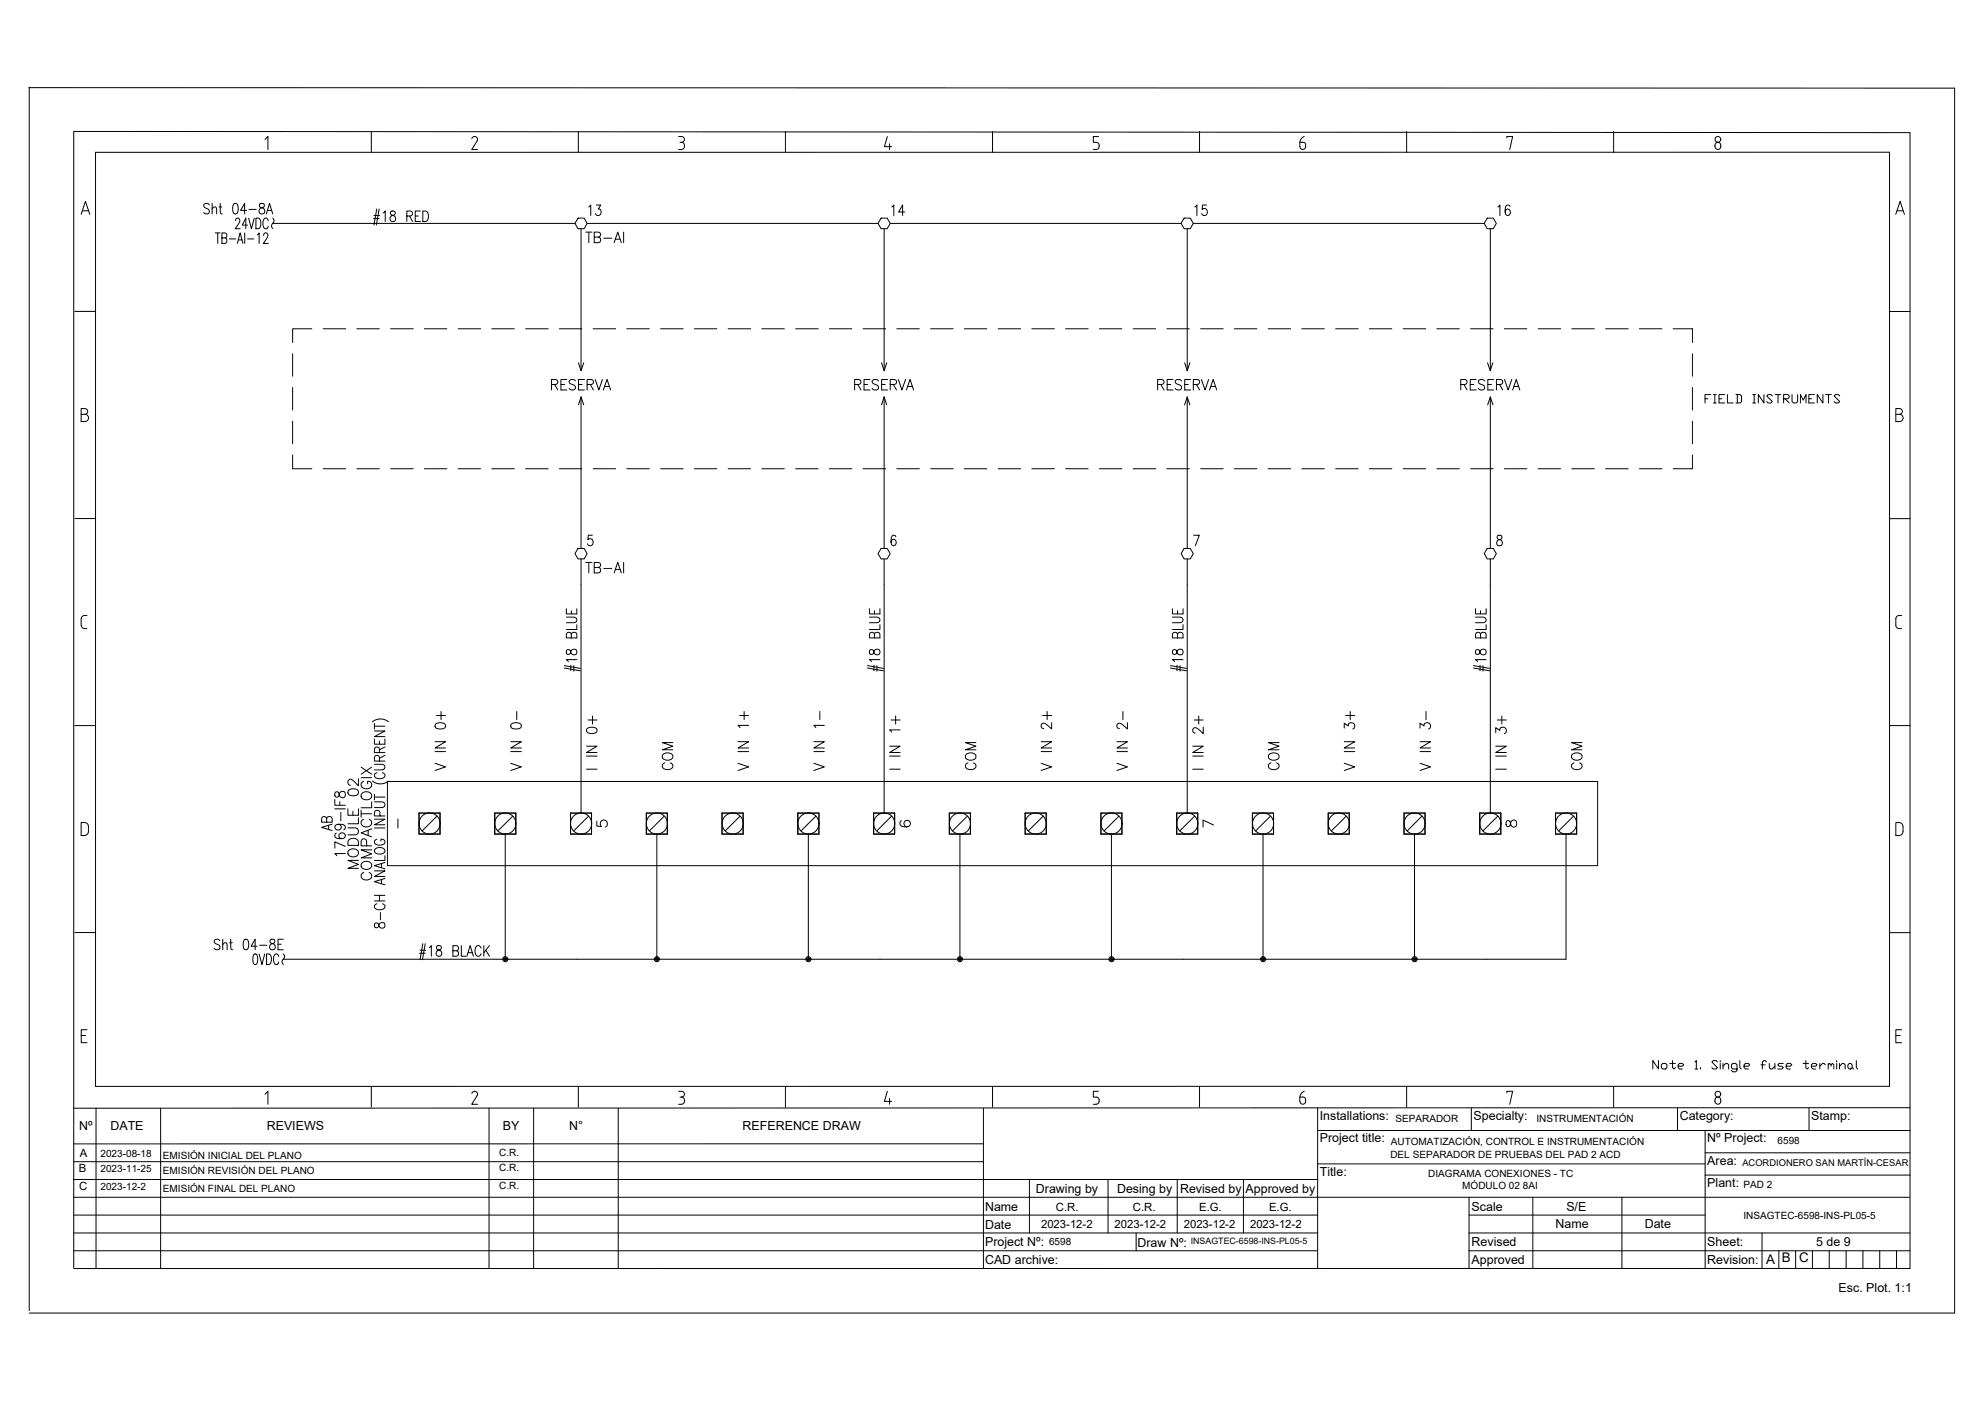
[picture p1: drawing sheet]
<svg xmlns="http://www.w3.org/2000/svg" width="420mm" height="297mm" viewBox="0 0 420 297" stroke-linecap="round" stroke-linejoin="round" font-family="sans-serif">
<g fill="none" stroke="#000" stroke-width=".21">
<path d="M6.1 18.6l407.6 .1v259.3h-407.5M6.2 18.5v259M15.6 27.9v240.5M15.6 27.8l388.7 .3v240.5h-388.7M20.2 32.3l379.8-.1v197.8h-379.8zM56.1 29.5l.6-.6v2.8M78.6 27.9v4.4M99.9 29.3a.61 .61 0 0 1 .8-.3 .61 .61 0 0 1 .3 .8M101 29.8l-1.1 1.9h1.2M122.4 27.9v4.4M143.6 28.9h.7a.6 .6 0 0 1 .6 .6 .6 .6 0 0 1-.6 .6M143.9 30.1h.4"/>
<path d="M144.3 30.1a.68 .68 0 0 1 .6 .9M144.9 31a.6 .6 0 0 1-.6 .6l-.7 .1M166.3 27.9v4.4M187.8 28.9l-.6 2.1h1.6M188.3 30.4v1.3M210.1 27.9v4.4M232.5 28.9h-1.1v1.2h.6a.68 .68 0 0 1 .6 .9M232.6 31a.6 .6 0 0 1-.6 .6l-.6 .1M253.9 27.9v4.4M297.7 27.9v4.4M318.9 29.2v-.3h1.3l-.6 2.8M341.6 27.9v4.4"/>
<path d="M363 31a.66 .66 0 0 1 .6-.9 .66 .66 0 0 1 .6 .9M363 31a.6 .6 0 0 0 .6 .6 .6 .6 0 0 0 .6-.6M17.2 45.4l.9-2.8 .9 2.8M17.4 44.6h1.3M44.3 43.4a.59 .59 0 0 0-.7-.3 .59 .59 0 0 0-.4 .7l.9 .5a.56 .56 0 0 1-.2 1h-.4l-.4-.3M44.9 44.2l.4-.4 .4 .1 .2 1.4M44.9 43.1v2.2M45.6 49.3h1M46.1 49.3v2.2M46.4 43.8h.6M46.6 43.1v1.8l.1 .3 .3 .1M47 50.4l.9-.1 .1-.4-.1-.5-.9-.1v2.2h.7a.64 .64 0 0 0 .3-.5 .64 .64 0 0 0-.3-.6"/>
<path d="M48.5 50.6h1.4M49.5 43.2l.4-.1a1.31 1.31 0 0 1 .4 1.8l-.1 .3-.5 .1a1.31 1.31 0 0 1-.4-1.8zM49.9 46.7v-.3a.49 .49 0 0 1 .8-.1 .49 .49 0 0 1 0 .7l-.9 1.4h1M50.2 51.5l.6-2.2 .6 2.2M50.5 50.8h.7M51.8 49.3v2.2M52.2 44.5h-1.3l.9-1.4v2.2M52.4 47.7h-1.1l.7-1.5v2.2M52.4 50.6h1.3M52.6 46.2l.6 2.2 .6-2.2M52.7 44.3h1.5M54.2 46.2h.5a1.44 1.44 0 0 1 0 2.2h-.5z"/>
<path d="M54.5 49.7l.3-.4v2.2M55 43.2a.5 .5 0 0 0 .2 .7 .7 .7 0 0 1 .8 .6 .7 .7 0 0 1-.7 .8 .72 .72 0 0 1-.4-.9 .72 .72 0 0 1 .8-.5 .45 .45 0 0 0 .3-.4 .45 .45 0 0 0-.4-.4zM55.8 49.8l.3-.5h.3l.3 .4-.2 .8-.8 1h1.1M56.4 45.3l.7-2.2 .6 2.2M56.6 44.5h.9M56.8 46.7a.52 .52 0 0 0-.3-.5 .52 .52 0 0 0-.5 .1 1.66 1.66 0 0 0 .1 2.1 .56 .56 0 0 0 .7-.5M57.7 46.2l.3 .5-.3 .6M57.7 47.3h64M57.7 47.3l-.2 .5 .2 .6M79.1 46.3h1.1M79.1 45.6h1.2M79.7 44.3l-.6 3.3"/>
<path d="M80.2 44.3l-.5 3.3M81.1 45.1l.4-.4v2.2M82.7 44.8a.5 .5 0 0 0 .2 .7 .7 .7 0 0 1 .8 .7 .7 .7 0 0 1-.7 .7 .73 .73 0 0 1-.4-.9 .73 .73 0 0 1 .8-.5 .45 .45 0 0 0 .3-.4 .45 .45 0 0 0-.4-.4zM86.1 45.7h.8a.54 .54 0 0 0 .4-.5 .54 .54 0 0 0-.4-.5h-.8v2.2M86.7 45.7l.6 1.2M87.9 45.7h.7M89 44.7h-1.1v2.2h1.1M89.5 44.7h.6a1.31 1.31 0 0 1 0 2.2h-.6zM123 48.4v30.1M124.3 47.3h61.6M187.1 48.4v30.1M188.4 47.3h61.6"/>
<path d="M251.3 48.4v30.1M252.6 47.3h61.6M315.5 48.4v30.1M401.3 45.4l.9-2.8 .9 2.8M401.5 44.6h1.3M15.8 65.9h4.4M61.9 74.9v4.8M66 69.6h-4.1v2.9M68.4 69.6h4.8M75.5 69.6h4.8M82.7 69.6h4.7M89.8 69.6h4.8"/>
<path d="M97 69.6h4.7M104.1 69.6h4.8M111.3 69.6h4.7M118.4 69.6h4.8M122.4 76.8l.6 1.7M123.6 76.8l-.6 1.7M125.5 69.6h4.8M132.7 69.6h4.7M139.8 69.6h4.8M147 69.6h4.7M154.1 69.6h4.8M161.3 69.6h4.7"/>
<path d="M168.4 69.6h4.8M175.5 69.6h4.8M182.7 69.6h4.8M186.6 76.8l.5 1.7M187.7 76.8l-.6 1.7M189.8 69.6h4.8M197 69.6h4.7M204.1 69.6h4.8M211.3 69.6h4.7M218.4 69.6h4.8M225.6 69.6h4.7M232.7 69.6h4.8"/>
<path d="M239.8 69.6h4.8M247 69.6h4.7M250.7 76.8l.6 1.7M251.8 76.8l-.5 1.7M254.1 69.6h4.8M261.3 69.6h4.7M268.4 69.6h4.8M275.6 69.6h4.7M282.7 69.6h4.8M289.8 69.6h4.8M297 69.6h4.8M304.1 69.6h4.8"/>
<path d="M311.3 69.6h4.7M314.9 76.8l.5 1.7M316 76.8l-.6 1.7M318.4 69.6h4.8M325.6 69.6h4.7M332.7 69.6h4.8M339.9 69.6h4.7M347 69.6h4.8M354.1 69.6h4.1v2.9M358.2 74.9v4.8M399.9 65.9h4.4M17.2 87.7h.8"/>
<path d="M18 86.5h-.8v2.8h.8M18 86.5a.6 .6 0 0 1 .6 .6 .6 .6 0 0 1-.6 .6 .77 .77 0 0 1 .7 .8 .77 .77 0 0 1-.7 .8M61.9 96.3v2.9h4.1M61.9 82v4.8M61.9 89.2v4.8M68.4 99.2h4.8M75.5 99.2h4.8M82.7 99.2h4.7M89.8 99.2h4.8M97 99.2h4.7M104.1 99.2h4.8M111.3 99.2h4.7"/>
<path d="M118.4 99.2h4.8M123 84v32.1M125.5 99.2h4.8M132.7 99.2h4.7M139.8 99.2h4.8M147 99.2h4.7M154.1 99.2h4.8M161.3 99.2h4.7M168.4 99.2h4.8M175.5 99.2h4.8M182.7 99.2h4.8M187.1 84v32.1"/>
<path d="M189.8 99.2h4.8M197 99.2h4.7M204.1 99.2h4.8M211.3 99.2h4.7M218.4 99.2h4.8M225.6 99.2h4.7M232.7 99.2h4.8M239.8 99.2h4.8M247 99.2h4.7M251.3 84v32.1M254.1 99.2h4.8M261.3 99.2h4.7"/>
<path d="M268.4 99.2h4.8M275.6 99.2h4.7M282.7 99.2h4.8M289.8 99.2h4.8M297 99.2h4.8M304.1 99.2h4.8M311.3 99.2h4.7M315.5 84v32.1M318.4 99.2h4.8M325.6 99.2h4.7M332.7 99.2h4.8M339.9 99.2h4.7"/>
<path d="M347 99.2h4.8M358.2 96.3v2.9h-4.1M358.2 89.2v4.8M401.3 86.5h.8a.6 .6 0 0 1 .6 .6 .6 .6 0 0 1-.6 .6 .77 .77 0 0 1 .7 .8 .77 .77 0 0 1-.7 .8h-.8zM401.3 87.7h.7M15.8 109.8h4.4M122.4 116.1h1.2l.7 1.1-.7 1.1h-1.2l-.7-1.1zM125.4 113.3h-.9l-.1 1a.68 .68 0 0 1 1 0 .68 .68 0 0 1 0 1 .68 .68 0 0 1-1 0v-.2M186.5 116.1h1.3l.6 1.1-.6 1.1h-1.3l-.6-1.1zM187.1 118.3v53.8M189.6 113.6a.47 .47 0 0 0-.7-.2 1.51 1.51 0 0 0 .2 2.1 .65 .65 0 0 0 .6-.7 .65 .65 0 0 0-.8-.5l-.3 .5M250.6 116.1h1.3l.7 1.1-.7 1.1h-1.3l-.6-1.1z"/>
<path d="M251.3 118.3v53.8M252.7 113.3h1.2l-.9 2.2M314.8 116.1h1.3l.6 1.1-.6 1.1h-1.3l-.6-1.1zM315.5 118.3v53.8M317 113.4a.5 .5 0 0 0 .1 .8 .7 .7 0 0 1 .9 .6 .7 .7 0 0 1-.8 .7 .73 .73 0 0 1-.4-.8 .73 .73 0 0 1 .9-.5 .45 .45 0 0 0 .2-.5 .45 .45 0 0 0-.3-.4zM400 109.8h4.3M18.4 130.3a.9 .9 0 0 0-1.2 .7v1.4a.69 .69 0 0 0 .7 .7h.5M119.9 130.7h1.6a.59 .59 0 0 1 .6 .5 .59 .59 0 0 1-.6 .6h-1.6M119.9 128.9v1.1h2.2v-1.1M120 137.6a.6 .6 0 0 0 .2 .9h.4l.1-.2a.7 .7 0 0 1 .7-.9 .7 .7 0 0 1 .7 .8 .73 .73 0 0 1-.9 .4 .73 .73 0 0 1-.5-.8 .5 .5 0 0 0-.7-.2zM120.9 134.3a.6 .6 0 0 1 .6-.4 .6 .6 0 0 1 .6 .4v.8h-2.2v-.8a.54 .54 0 0 1 .5-.4 .54 .54 0 0 1 .5 .4v.8M120.9 129.3v.7"/>
<path d="M122.1 139.7h-2.2l.4 .4M122.1 132.3v1h-2.2M123 123.8v48.3M184 130.7h1.6a.59 .59 0 0 1 .7 .5 .59 .59 0 0 1-.7 .6h-1.6M184 128.9v1.1h2.3v-1.1M184.1 137.6a.6 .6 0 0 0 .2 .9h.5l.1-.2a.7 .7 0 0 1 .6-.9 .7 .7 0 0 1 .8 .8 .73 .73 0 0 1-.9 .4 .73 .73 0 0 1-.5-.8 .5 .5 0 0 0-.8-.2zM185.1 134.3a.6 .6 0 0 1 .6-.4 .6 .6 0 0 1 .6 .4v.8h-2.3v-.8a.54 .54 0 0 1 .6-.4 .54 .54 0 0 1 .5 .4v.8M185.1 129.3v.7M186.3 139.7h-2.3l.5 .4M186.3 132.3v1h-2.3M248.2 130.7h1.6a.59 .59 0 0 1 .6 .5 .59 .59 0 0 1-.6 .6h-1.6M248.2 128.9v1.1h2.2v-1.1"/>
<path d="M248.3 137.6l-.1 .6a.48 .48 0 0 0 .7 .3l.1-.2a.7 .7 0 0 1 .7-.9 .7 .7 0 0 1 .7 .8 .73 .73 0 0 1-.9 .4 .73 .73 0 0 1-.5-.8 .5 .5 0 0 0-.7-.2zM249.2 134.3a.6 .6 0 0 1 .6-.4 .6 .6 0 0 1 .6 .4v.8h-2.2v-.8l.4-.4a.52 .52 0 0 1 .6 .4v.8M249.2 129.3v.7M250.4 139.7h-2.2l.4 .4M250.4 132.3v1h-2.2M312.3 130.7h1.6a.61 .61 0 0 1 .7 .6l-.4 .5h-.3h-1.6M312.3 128.9v1.1h2.3v-1.1M312.4 137.6a.6 .6 0 0 0 .2 .9h.5l.1-.2a.71 .71 0 0 1 .6-.9 .71 .71 0 0 1 .8 .8 .74 .74 0 0 1-.9 .4 .74 .74 0 0 1-.5-.8 .5 .5 0 0 0-.8-.2zM313.4 134.3a.62 .62 0 0 1 .6-.5 .62 .62 0 0 1 .6 .5v.8h-2.3v-.8a.54 .54 0 0 1 .6-.4 .54 .54 0 0 1 .5 .4v.8M313.4 129.3v.7M314.6 139.7h-2.3l.4 .4M314.6 132.3v1h-2.3"/>
<path d="M402.5 130.3a.95 .95 0 0 0-1.2 .4v1.7a.69 .69 0 0 0 .7 .7h.5M15.8 153.6h4.4M78.8 152.8a2.69 2.69 0 0 1 3.4 0M79.3 156.5v1.1h2.2v-1.1M79.3 154.8h2.2l-2.2 1.1h2.2M79.3 153.2v1.1M79.3 153.7h2.2M80.3 159.3v-.7a.54 .54 0 0 0-.5-.5 .54 .54 0 0 0-.5 .5v.7h2.2M80.3 156.9v.7M81.5 159.9l-1.2 .6M81.5 158.2l-1.2 .5M119.5 141.4l3.3 .6"/>
<path d="M119.5 140.9l3.3 .6M120.8 140.8v1.2M121.5 140.9v1.2M124.1 158h2.3l-2.3 1.3h2.3M124.3 154.3a1.82 1.82 0 0 1 2 0 .62 .62 0 0 1-.4 .9 1.92 1.92 0 0 1-1.6-.2zM124.5 152.4h1.9M125.4 151.6v1.7M183.6 141.4l3.4 .6M183.6 140.9l3.4 .6M185 140.8v1.2M185.6 140.9v1.2M188.3 158h2.2l-2.2 1.3h2.2"/>
<path d="M188.6 152.4h1.9M189.6 151.6v1.7M190.5 154.5h-2.2l.4 .5M247.7 141.4l3.4 .6M247.7 140.9l3.4 .6M249.1 140.8v1.2M249.8 140.9v1.2M311.9 141.4l3.4 .6M311.9 140.9l3.4 .6M313.3 140.8v1.2M313.9 140.9v1.2M400 153.6h4.3"/>
<path d="M18.7 175a.8 .8 0 0 0-.8-.8h-.7v2.7h.7a.84 .84 0 0 0 .8-.9v-1M78.8 165.4a2.69 2.69 0 0 0 3.4 0M79.3 173.4h2.2l-2.2 1.2h2.2M79.3 169.8h1.5a.6 .6 0 0 1 .7 .6 .6 .6 0 0 1-.7 .6h-1.5M79.3 161.8h1.5a.59 .59 0 0 1 .7 .6 .59 .59 0 0 1-.7 .6h-1.5M79.3 175.3h2.2M79.3 168.8h2.2M79.3 168.2v1.1M79.4 179.8a1.43 1.43 0 0 1 2.1 .2 .98 .98 0 0 1-1.4 .8l-.3-.1a.6 .6 0 0 1-.4-.9zM79.8 177.7a.66 .66 0 0 0-.5 .8 .66 .66 0 0 0 .8 .4h.5a.66 .66 0 0 0 .9-.6 .66 .66 0 0 0-.9-.6v.4M79.8 163.6a.66 .66 0 0 0-.5 .8 .66 .66 0 0 0 .8 .5h.5a.66 .66 0 0 0 .9-.5 .66 .66 0 0 0-.6-.8M80.3 161.1v-.7a.54 .54 0 0 0-.5-.5 .54 .54 0 0 0-.5 .5v.7h2.2"/>
<path d="M80.4 172.8v-.8a.6 .6 0 0 0-.6-.5 .6 .6 0 0 0-.5 .5v.8h2.2M82 165.5h256.2v17.8h-256.2zM84.2 173.4v1.9M88.7 172.1h4.4v4.5h-4.4zM92.5 172.8l-3.2 3.1M104.7 172.1h4.5v4.5h-4.5zM106.9 176.6v26.5M108.5 172.8l-3.1 3.1M124.1 162.8h2.3M124.1 160.1h2.3M124.6 172.8l-3.2 3.1M125.2 172.1h-4.4v4.5h4.4"/>
<path d="M136.8 172.1h4.5v4.5h-4.5zM139 176.6v26.5M140.6 172.8l-3.2 3.1M152.8 172.1h4.5v4.5h-4.5zM156.6 172.8l-3.1 3.1M168.9 172.1h4.4v4.5h-4.4zM171.1 176.6v26.5M172.7 172.8l-3.2 3.1M188.3 162.8h2.2M188.3 160.1h2.2M188.7 172.8l-3.1 3.1M189.4 172.1h-4.5v4.5h4.5"/>
<path d="M200.9 172.1h4.5v4.5h-4.5zM203.2 176.6v26.5M204.8 172.8l-3.2 3.1M217 172.1h4.5v4.5h-4.5zM220.8 172.8l-3.2 3.1M233 172.1h4.5v4.5h-4.5zM235.3 176.6v26.5M236.8 172.8l-3.1 3.1M252.9 172.8l-3.2 3.1M253.5 172.1h-4.4v4.5h4.4M265.1 172.1h4.5v4.5h-4.5zM267.3 176.6v26.5"/>
<path d="M268.9 172.8l-3.1 3.1M281.1 172.1h4.5v4.5h-4.5zM285 172.8l-3.2 3.1M297.2 172.1h4.4v4.5h-4.4zM299.4 176.6v26.5M301 172.8l-3.2 3.1M317 172.8l-3.1 3.1M317.7 172.1h-4.5v4.5h4.5M329.3 172.1h4.4v4.5h-4.4zM331.5 176.6v26.5h-271.5M333.1 172.8l-3.2 3.1M401.3 174.2h.7a.84 .84 0 0 1 .8 .8v1a.84 .84 0 0 1-.8 .9h-.7z"/>
<path d="M15.8 197.4h4.4M46.6 199.2a.6 .6 0 0 0-.8-.3 .6 .6 0 0 0-.4 .7l1 .5a.56 .56 0 0 1-.3 1l-.6-.1-.2-.2M47.1 198.9v2.2M48.6 199.6h.6M48.8 198.9v1.8l.1 .3 .4 .1M51.7 199l.4-.1a1.31 1.31 0 0 1 .5 1.8l-.2 .3-.4 .1a1.31 1.31 0 0 1-.5-1.8zM57.2 199a.5 .5 0 0 0 .2 .7 .7 .7 0 0 1 .9 .6 .7 .7 0 0 1-.8 .8 .73 .73 0 0 1-.4-.9 .73 .73 0 0 1 .8-.5 .45 .45 0 0 0 .3-.5 .45 .45 0 0 0-.4-.3zM60 198.9h-1.1v2.2M79.3 184.4h2.2l-2.2 1.2h2.2M79.3 190.7h2.2M79.3 189.6h2.2M79.4 195.5a.6 .6 0 0 0 .2 .9l.4-.1 .1-.1a.7 .7 0 0 1 .6-.9 .7 .7 0 0 1 .8 .8 .73 .73 0 0 1-.9 .4 .73 .73 0 0 1-.5-.8 .5 .5 0 0 0-.7-.2z"/>
<path d="M79.8 191.3a.66 .66 0 0 0-.5 .8 .66 .66 0 0 0 .8 .5h.5a.66 .66 0 0 0 .9-.5 .66 .66 0 0 0-.6-.8M80.3 189.6v1.1M80.5 193.2v1.5M80.7 182.9v.8M80.7 186.2v.9M81.5 186l-2.2 .7 2.2 .6M81.5 182.6l-2.2 .7 2.2 .7M81.5 181.2v1h-2.2M89.5 199.8l-.6 3.4M90 199.8l-.6 3.4M400 197.5h4.3M17.2 219.2h.9"/>
<path d="M18.4 218h-1.2v2.8h1.2M47.1 200l.5-.4 .4 .1 .1 1.4M54.4 200.3h-1.2l.8-1.4v2.2M88.8 201.8h1.2M88.9 201.2h1.2M90.9 200.6l.4-.4v2.3M92.5 200.3a.5 .5 0 0 0 .2 .8 .74 .74 0 0 1 .8 .5 .74 .74 0 0 1-.4 .9 .65 .65 0 0 1-.8-.6 .65 .65 0 0 1 .5-.7l.4-.1a.45 .45 0 0 0 .2-.5 .45 .45 0 0 0-.3-.4zM95.9 201.3h.7l.3-.1 .2-.4a.52 .52 0 0 0-.5-.6h-.7v2.3h.7a.6 .6 0 0 0 .5-.6 .6 .6 0 0 0-.5-.6M97.6 200.2v2.3h1.1M98.8 202.5l.7-2.3 .7 2.3M99.1 201.7h.9M101.8 200.7a.66 .66 0 0 0-.8-.5 .66 .66 0 0 0-.5 .9v.5a.66 .66 0 0 0 .5 .8 .66 .66 0 0 0 .8-.5"/>
<path d="M102.4 200.2v2.3M102.8 201.2l.8 1.3M103.6 200.2l-1.2 1.5M401.3 219.2h.9M402.5 218h-1.2v2.8h1.2M20.3 234.6v34M34 234.6v34M56.1 231.7l.6-.7v2.8M78.6 230v4.4M99.9 231.5a.61 .61 0 0 1 .8-.4 .61 .61 0 0 1 .3 .9M101 232l-1.1 1.8h1.2M103.5 234.6v34"/>
<path d="M113 234.6v34M122.4 230v4.4M130.9 234.6v34M143.6 231h.7a.6 .6 0 0 1 .6 .7 .6 .6 0 0 1-.6 .6M143.9 232.3h.4M144.3 232.3a.68 .68 0 0 1 .6 .9M144.9 233.2a.6 .6 0 0 1-.6 .6h-.7M166.3 230v4.4M187.8 231l-.6 2.2h1.6M188.3 232.6v1.2M208.2 234.6v34M210.1 230v4.4"/>
<path d="M232.5 231h-1.1v1.3h.6a.68 .68 0 0 1 .6 .9M232.6 233.2a.6 .6 0 0 1-.6 .6h-.6M253.9 230v4.4M275.2 233.2a.6 .6 0 0 0 .6 .6 .6 .6 0 0 0 .6-.6M276.1 231a1.39 1.39 0 0 0-.9 1.3M276.4 232.9l-.3-.6h-1v.9M276.4 232.9v.3M278.9 234.6v34M278.9 239.3h125.4M297.7 230v4.4M311.4 234.6v4.7M318.9 231.3v-.3h1.3l-.6 2.8"/>
<path d="M341.6 230v4.4M351.1 224.6v1.7l-1.3-1.7v1.7M351.6 225.4l.3-.3h.6l.3 .3v.6l-.3 .3h-.6l-.3-.3zM353.4 225.1h1.2M354 224.6v1.4l.3 .3 .3-.3M355.1 234.6v4.7M355.2 225.7h.9l.3-.3-.3-.3h-.6l-.3 .3v.6l.3 .3h.6M358.8 224.8l.3-.2v1.7M358.8 226.3h.6M359.9 226v.3M360.9 239.3v29.3M363 233.2a.66 .66 0 0 1 .6-.9 .66 .66 0 0 1 .6 .9"/>
<path d="M363 233.2a.6 .6 0 0 0 .6 .6 .6 .6 0 0 0 .6-.6M363.5 224.8l-.3-.2h-.6l-.3 .2 1.2 1.2-.3 .3h-.6l-.3-.3M364.1 224.6v.2M364.1 225.1v1.2M364.7 225.7l.6-.6h.3l.3 .3v.9M364.7 225.1v1.2M367.7 226.3h-.9l-.3-.3v-.6l.3-.3h.6l.3 .3v1.2l-.3 .3h-.6l-.3-.3M368.3 224.6v1.4l.3 .3M369.2 225.7h.9l.3-.3-.3-.3h-.6l-.3 .3v.6l.3 .3h.6M372.7 225.4h.9M373.9 224.8l-.3-.2h-.3l-.3 .2v1.5M374.5 225.1v.9l.3 .3h.3l.6-.6"/>
<path d="M375.7 225.1v1.2M377.5 225.1h-.9l-.3 .3 .3 .3h.6l.3 .3-.3 .3h-.9M378.1 225.7h.9l.3-.3-.3-.3h-.6l-.3 .3v.6l.3 .3h.6M381.6 225.1h1.2M382.2 224.6v1.4l.3 .3 .3-.3M382.9 234.6v4.7M383.4 225.7h.9l.3-.3-.3-.3h-.6l-.3 .3v.6l.3 .3h.6M385.2 225.1v1.2M386.4 225.4l-.3-.3h-.3l-.6 .6M387 225.4l.3-.3 .3 .3v.3M387 225.1v1.2M387.6 225.4l.3-.3 .3 .3v.9"/>
<path d="M388.8 224.6v.2M388.8 225.1v1.2M389.4 225.7l.6-.6h.3l.3 .3v.9M389.4 225.1v1.2M391.1 225.4l.3-.3h.3l.3 .3v.6l-.3 .3h-.3l-.3-.3zM392 226l.3 .3M392.9 224.6v1.4l.3 .3M404.3 234.5l-388.7 .1M15.6 257.3h263.3M15.6 253.5h388.6M15.6 245.9h192.5M15.6 249.7h263.3"/>
<path d="M208.1 242.2h-192.5M217.9 249.7v11.3M234.5 249.7v11.3M249.2 249.7v11.3M263.2 249.7v11.3M278.9 246.4h82M310.9 257.3h50M310.9 253.5v15.1M324.4 253.5v15.1M343.3 253.5v15.1M360.9 244.1h43.4M360.9 248.8h43.4"/>
<path d="M15.6 264.8h263.3M15.6 261h263.3M240.5 261v3.8M310.9 264.8h93.4M310.9 261h93.4M373 261v7.6M376.5 264.8v3.8M380.1 264.8v3.8M383.6 264.8v3.8M387.2 264.8v3.8M390.8 264.8v3.8M394.3 264.8v3.8"/>
<path d="M397.9 264.8v3.8M401.4 264.8v3.8"/>
<circle cx="363.6" cy="29.5" r=".6"/>
<circle cx="90.9" cy="174.4" r="2.23"/>
<circle cx="107" cy="174.4" r="2.23"/>
<circle cx="123" cy="174.4" r="2.23"/>
<circle cx="139" cy="174.4" r="2.23"/>
<circle cx="155.1" cy="174.4" r="2.23"/>
<circle cx="171.1" cy="174.4" r="2.23"/>
<circle cx="187.2" cy="174.4" r="2.23"/>
<circle cx="203.2" cy="174.4" r="2.23"/>
<circle cx="219.2" cy="174.4" r="2.23"/>
<circle cx="235.3" cy="174.4" r="2.23"/>
<circle cx="251.3" cy="174.4" r="2.23"/>
<circle cx="267.4" cy="174.4" r="2.23"/>
<circle cx="283.4" cy="174.4" r="2.23"/>
<circle cx="299.4" cy="174.4" r="2.23"/>
<circle cx="315.5" cy="174.4" r="2.23"/>
<circle cx="331.5" cy="174.4" r="2.23"/>
<circle cx="107" cy="203.1" r=".54"/>
<circle cx="107" cy="203.1" r=".33"/>
<circle cx="107" cy="203.1" r=".16"/>
<circle cx="139" cy="203.1" r=".54"/>
<circle cx="139" cy="203.1" r=".33"/>
<circle cx="139" cy="203.1" r=".16"/>
<circle cx="171.1" cy="203.1" r=".54"/>
<circle cx="171.1" cy="203.1" r=".33"/>
<circle cx="171.1" cy="203.1" r=".16"/>
<circle cx="203.2" cy="203.1" r=".54"/>
<circle cx="203.2" cy="203.1" r=".33"/>
<circle cx="203.2" cy="203.1" r=".16"/>
<circle cx="235.3" cy="203.1" r=".54"/>
<circle cx="235.3" cy="203.1" r=".33"/>
<circle cx="235.3" cy="203.1" r=".16"/>
<circle cx="267.4" cy="203.1" r=".54"/>
<circle cx="267.4" cy="203.1" r=".33"/>
<circle cx="267.4" cy="203.1" r=".16"/>
<circle cx="299.4" cy="203.1" r=".54"/>
<circle cx="299.4" cy="203.1" r=".33"/>
<circle cx="299.4" cy="203.1" r=".16"/>
<circle cx="363.6" cy="231.7" r=".6"/>
</g>
<text font-size="6.2" x="273.8" y="32.8">6</text>
<g font-size="5.7">
<text x="115.4" y="84">RESERVA</text>
<text x="179.6" y="84">RESERVA</text>
<text x="243.8" y="84">RESERVA</text>
<text x="308" y="84">RESERVA</text>
<text x="159.5" y="164.4" transform="rotate(-90 159.5 164.4)">V IN 1+</text>
<text x="335.8" y="164" transform="rotate(-90 335.8 164)">COM</text>
<text x="71.3" y="177.1" transform="rotate(-90 71.3 177.1)">AB</text>
<text x="76.9" y="185.2" transform="rotate(-90 76.9 185.2)">MODULE 02</text>
</g>
<g font-size="5.3">
<text x="123.5" y="46.9">13</text>
<text x="187.7" y="46.9">14</text>
<text x="251.5" y="46.9">15</text>
<text x="315.7" y="46.9">16</text>
<text x="122.8" y="52.6">TB-AI</text>
<text x="122.8" y="122.4">TB-AI</text>
<text x="95.2" y="164.4" transform="rotate(-90 95.2 164.4)">V IN 0+</text>
<text x="111.1" y="164.4" transform="rotate(-90 111.1 164.4)">V IN 0-</text>
<text x="143.2" y="164" transform="rotate(-90 143.2 164)">COM</text>
<text x="175.3" y="164.4" transform="rotate(-90 175.3 164.4)">V IN 1-</text>
<text x="207.4" y="164" transform="rotate(-90 207.4 164)">COM</text>
<text x="223.3" y="164.4" transform="rotate(-90 223.3 164.4)">V IN 2+</text>
<text x="239.5" y="164.4" transform="rotate(-90 239.5 164.4)">V IN 2-</text>
<text x="255.4" y="164" transform="rotate(-90 255.4 164)">I IN 2+</text>
<text x="271.6" y="164" transform="rotate(-90 271.6 164)">COM</text>
<text x="287.5" y="164.4" transform="rotate(-90 287.5 164.4)">V IN 3+</text>
<text x="303.7" y="164.4" transform="rotate(-90 303.7 164.4)">V IN 3-</text>
<text x="319.6" y="164" transform="rotate(-90 319.6 164)">I IN 3+</text>
<text x="52.2" y="205.3">0VDC</text>
</g>
<text font-size="4.9" x="359.8" y="86.4">FIELD INSTRUMENTS</text>
<g font-size="4.4">
<text x="125.2" y="176.4">5</text>
<text x="189.1" y="176.4">6</text>
<text x="253.3" y="176.4">7</text>
<text x="317.5" y="176.4">8</text>
</g>
<g font-size="2.8">
<text x="373.8" y="267.7">A</text>
<text x="377.2" y="267.2">B</text>
<text x="380.8" y="267.2">C</text>
</g>
<g font-size="2.6">
<text x="16.7" y="239.2">Nº</text>
<text x="23.4" y="239.2">DATE</text>
<text x="56.5" y="239.2">REVIEWS</text>
<text x="106.5" y="239.2">BY</text>
<text x="120.4" y="239.2">N°</text>
<text x="157.2" y="239.2">REFERENCE DRAW</text>
<text x="279.4" y="237.1">Installations:</text>
<text x="311.9" y="237.1">Specialty:</text>
<text x="355.5" y="237.1">Category:</text>
<text x="383.4" y="237.1">Stamp:</text>
<text x="279.4" y="241.8">Project title:</text>
<text x="361.4" y="241.8">Nº Project:</text>
<text x="279.4" y="248.9">Title:</text>
<text x="361.4" y="251.3">Plant:</text>
<text x="361.4" y="246.6">Area:</text>
<text x="208.5" y="256.4">Name</text>
<text x="219.3" y="252.6">Drawing by</text>
<text x="236.4" y="252.6">Desing by</text>
<text x="249.8" y="252.6">Revised by</text>
<text x="263.6" y="252.6">Approved by</text>
<text x="311.5" y="256.3">Scale</text>
<text x="331.5" y="256.3">S/E</text>
<text x="208.5" y="260.1">Date</text>
<text x="208.5" y="263.9">Project Nº:</text>
<text x="311.5" y="263.9">Revised</text>
<text x="329.2" y="260.1">Name</text>
<text x="348.1" y="260.1">Date</text>
<text x="361.4" y="263.9">Sheet:</text>
<text x="384.4" y="263.9">5 de 9</text>
<text x="208.5" y="267.7">CAD archive:</text>
<text x="240.8" y="264.1">Draw Nº:</text>
<text x="311.5" y="267.6">Approved</text>
<text x="361.4" y="267.6">Revision:</text>
<text x="389.2" y="273.5">Esc. Plot. 1:1</text>
</g>
<g font-size="2.4">
<text x="16.9" y="245">A</text>
<text x="16.7" y="248.2">B</text>
<text x="16.8" y="252">C</text>
<text x="223.5" y="256.3">C.R.</text>
<text x="239.8" y="256.3">C.R.</text>
<text x="253.8" y="256.3">E.G.</text>
<text x="268.6" y="256.3">E.G.</text>
<text x="220.4" y="260.1">2023-12-2</text>
<text x="235.9" y="260.1">2023-12-2</text>
<text x="250.6" y="260.1">2023-12-2</text>
<text x="264.6" y="260.1">2023-12-2</text>
</g>
<g font-size="2.1">
<text x="295.4" y="237.6">SEPARADOR</text>
<text x="325.2" y="237.6">INSTRUMENTACIÓN</text>
<text x="21.3" y="245">2023-08-18</text>
<text x="34.5" y="245.3">EMISIÓN INICIAL DEL PLANO</text>
<text x="105.7" y="244.7">C.R.</text>
<text x="294.3" y="245.1">DEL SEPARADOR DE PRUEBAS DEL PAD 2 ACD</text>
<text x="294.4" y="242.5">AUTOMATIZACIÓN, CONTROL E INSTRUMENTACIÓN</text>
<text x="376.3" y="242.2">6598</text>
<text x="21.3" y="248.2">2023-11-25</text>
<text x="34.5" y="248.6">EMISIÓN REVISIÓN DEL PLANO</text>
<text x="105.7" y="248">C.R.</text>
<text x="105.7" y="251.8">C.R.</text>
<text x="302.3" y="249.2">DIAGRAMA CONEXIONES - TC</text>
<text x="309.5" y="251.8">MÓDULO 02 8AI</text>
<text x="369" y="251.5">PAD 2</text>
<text x="21.3" y="252">2023-12-2</text>
<text x="34.5" y="252.4">EMISIÓN FINAL DEL PLANO</text>
<text x="222" y="263.6">6598</text>
<text x="369" y="258.1">INSAGTEC-6598-INS-PL05-5</text>
</g>
<text font-size="2" x="368.8" y="246.9">ACORDIONERO SAN MARTÍN-CESAR</text>
<text font-size="1.9" x="252.1" y="263.4">INSAGTEC-6598-INS-PL05-5</text>
</svg>
